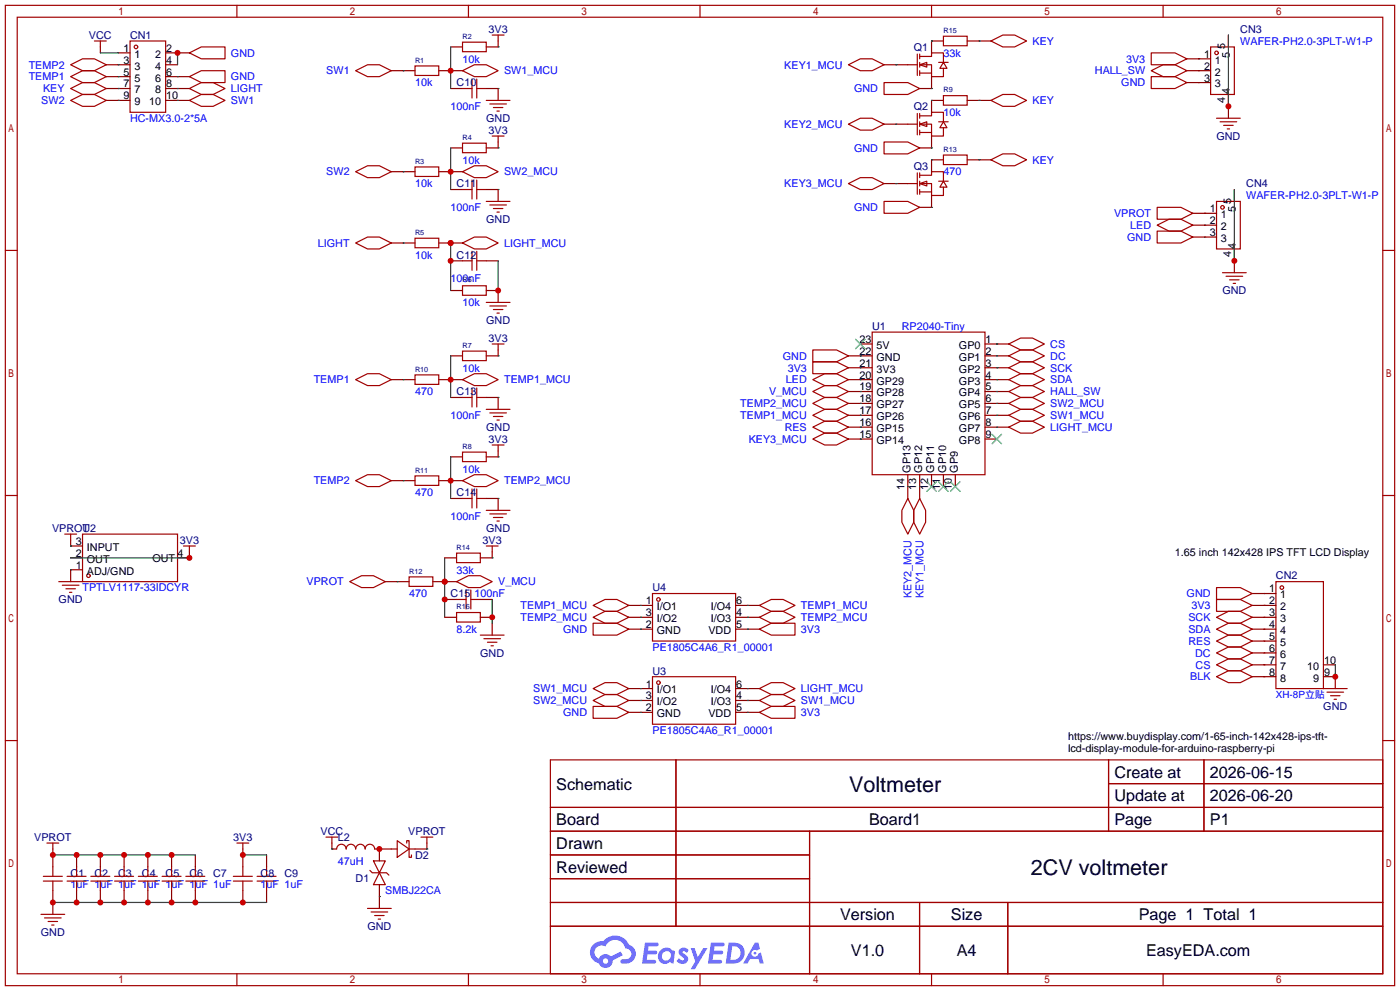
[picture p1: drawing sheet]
<svg xmlns="http://www.w3.org/2000/svg" width="299mm" height="212mm" viewBox="0 0 299 212" stroke-linecap="round" stroke-linejoin="round" font-family="sans-serif">
<g fill="none" stroke="#a10000" stroke-width=".25">
<path d="M1.1 1.1h297.2v209.6h-297.2zM3.7 3.7h292.1v204.5h-292.1zM50.7 1.1v2.6M100.2 1.1v2.6M149.7 1.1v2.6M199.3 1.1v2.6M248.8 1.1v2.6M1.1 53.5h2.6M295.8 53.5h2.5M1.1 105.9h2.6M295.8 105.9h2.5M1.1 158.3h2.6"/>
<path d="M295.8 158.3h2.5M117.7 162.4h178.1v45.8h-178.1zM117.7 172.6h178.1M117.7 177.7h178.1M144.6 162.4v35.6M173.2 177.7v30.5M237.1 162.4v15.3M237.1 167.5h58.7M257.5 162.4v15.3M117.7 182.8h55.5M117.7 192.9h178.1M117.7 187.8h55.5"/>
<path d="M117.7 198h178.1M196.7 192.9v15.3M215.6 192.9v15.3M50.7 208.2v2.5M100.2 208.2v2.5M149.7 208.2v2.5M199.3 208.2v2.5M248.8 208.2v2.5"/>
</g>
<g fill="#5487ff">
<path d="M145.5 202.8a1.3 1.3 0 0 1 1.8 .3l-.4 .6a.54 .54 0 0 0-.9-.2l.1 .2a1.28 1.28 0 0 1 .8 2 1.53 1.53 0 0 1-2.2-.3l.5-.6 .8 .5a.31 .31 0 0 0 .4-.3 .31 .31 0 0 0-.3-.3 1.12 1.12 0 0 1-.6-1.9z"/>
<path d="M147.7 202.7h.9l.7 1.9 1.1-1.9h.9l-2.7 4.5h-.9l1-1.7z"/>
<path d="M138 201.5h1.6a1.31 1.31 0 0 1 1.2 .2 .4 .4 0 0 1-.3 .6h-1.8l-.1 .9h1.6a.4 .4 0 0 1 .4 .4 .4 .4 0 0 1-.4 .4h-1.7l-.2 1.2h1.4a.46 .46 0 0 1 .5 .1 .46 .46 0 0 1 .1 .5l-.3 .2h-2.7z"/>
<path d="M152.1 201.5h1.6a1.32 1.32 0 0 1 1.3 .2 .39 .39 0 0 1-.4 .6h-1.7l-.2 .9h1.7a.4 .4 0 0 1 .3 .4 .4 .4 0 0 1-.4 .4h-1.7l-.2 1.2h1.4a.46 .46 0 0 1 .5 .1 .46 .46 0 0 1 .1 .5l-.3 .2h-2.7z"/>
<path d="M161.5 201.5h.7l.4 1.3-.7 .4a.75 .75 0 0 0-1.1 .3 .75 .75 0 0 0 .5 1 .75 .75 0 0 0 .9-.6l.6-.3 .6 2.4h-.9l-.2-1h-1.9l-.5 1h-.9z"/>
<path d="M155.9 201.5l-.7 4.5h1.5a2.27 2.27 0 0 0 2.6-2.3 2.27 2.27 0 0 0-2.7-2.2zM156.6 202.3a1.5 1.5 0 0 1 1.8 1.5 1.5 1.5 0 0 1-1.9 1.4h-.3z"/>
<path d="M141.3 203.1a1.6 1.6 0 0 0-.3 2.3 1.6 1.6 0 0 0 2.3 .2l.8 .4 .3-2.5-.2-.3h-.4a1.58 1.58 0 0 0-2.5-.1zM141.9 203.6a.98 .98 0 0 1 1.6 .5 .98 .98 0 0 1-1.1 1.2 .94 .94 0 0 1-.8-.6 .94 .94 0 0 1 .3-1.1z"/>
<path d="M126.9 201.9a2.37 2.37 0 0 0 1.2 4 1.54 1.54 0 0 0 1.7 1 1.54 1.54 0 0 0 1.3-1.6l2.1-1.1-.5-.8-2 1.1a1.57 1.57 0 0 0-2.6 .4 1.5 1.5 0 0 1-.8-2.1 1.5 1.5 0 0 1 2.2-.5 2.23 2.23 0 0 1 2.3-1.4 2.23 2.23 0 0 1 2 1.8 1.16 1.16 0 0 1 1.2 1.1 1.16 1.16 0 0 1-1 1.3h-.7a.47 .47 0 0 0-.6 .3 .47 .47 0 0 0 .4 .6 2.17 2.17 0 0 0 2.5-1 2.17 2.17 0 0 0-.3-2.7l-.8-.4a3.2 3.2 0 0 0-5.4-.7l-1.2 .1zM129 205.4a.58 .58 0 0 1 1.1 0 .58 .58 0 0 1-1.1 0z"/>
<circle cx="161.5" cy="203.8" r=".28"/>
</g>
<g fill="none" stroke="#a10000" stroke-width=".25">
<path d="M20.2 8.8h2.5M21.5 8.8v1.2M40.5 16.4l2.6-1.3h5v2.6h-5zM40.5 11.3l2.6-1.3h5v2.6h-5zM189.1 17.7h5.1l2.5 1.2-2.5 1.3h-5.1zM246.3 16.4h5l2.6 1.3-2.6 1.2h-5zM246.3 11.3h5l2.6 1.3-2.6 1.2h-5zM189.1 30.4h5.1l2.5 1.2-2.5 1.3h-5.1zM189.1 43.1h5.1l2.5 1.2-2.5 1.3h-5.1zM247.5 49.4h5.1l2.5 1.3-2.5 1.2h-5.1zM247.5 44.3h5.1l2.5 1.3-2.5 1.3h-5.1zM173.9 74.8h5l2.6 1.3-2.6 1.2h-5z"/>
<path d="M173.9 77.3h5l2.6 1.3-2.6 1.3h-5zM186.6 71h24.1v30.5h-24.1zM13.8 114.2h2.6M15.1 114.2v1.2M17.7 114.2h20.3v10.1h-20.3zM39.2 116.7h2.6M40.5 116.7v1.3M12.6 124.3h5.1M13.3 125.1h3.6M14.1 125.9h2M14.9 126.6h.5M126.9 133.2h5.1l2.5 1.3-2.5 1.3h-5.1z"/>
<path d="M162.4 134.5l2.6-1.3h5.1v2.6h-5.1zM260.2 125.6h5.1l2.5 1.3-2.5 1.2h-5.1zM260.2 128.1h5.1l2.5 1.3-2.5 1.3h-5.1zM126.9 151h5.1l2.5 1.3-2.5 1.2h-5.1zM162.4 152.3l2.6-1.3h5.1v2.5h-5.1zM69.7 178.9h2.6M71 178.9v1.3M90 178.9h2.6M91.3 178.9v1.3M8.8 195.5h5M9.3 188.3h4M9.3 187.3h4"/>
<path d="M9.5 196.2h3.6M10 180.2h2.6M10.3 197h2M11 197.7h.6M11.3 180.2v1.3M11.3 185.3v2M11.3 188.3v2.1M14.4 188.3h4M14.4 187.3h4M16.4 185.3v2M16.4 188.3v2.1M19.4 188.3h4.1"/>
<path d="M19.4 187.3h4.1M21.5 185.3v2M21.5 188.3v2.1M24.5 188.3h4.1M24.5 187.3h4.1M26.5 185.3v2M26.5 188.3v2.1M29.6 188.3h4.1M29.6 187.3h4.1M31.6 185.3v2M31.6 188.3v2.1M34.7 188.3h4"/>
<path d="M34.7 187.3h4M36.7 185.3v2M36.7 188.3v2.1M39.8 188.3h4M39.8 187.3h4M41.8 185.3v2M41.8 188.3v2.1M49.9 188.3h4.1M49.9 187.3h4.1M50.7 180.2h2.5M51.9 180.2v1.3M51.9 185.3v2"/>
<path d="M51.9 188.3v2.1M55 188.3h4.1M55 187.3h4.1M57 185.3v2M57 188.3v2.1M78.6 194.2h5.1M79.1 186.1l.5 .5h3.1l.5 .5M79.4 194.9h3.5M79.9 184h2.5l-1.2 2.6zM80.1 195.7h2.1M80.9 196.5h.5M81.2 186.6l1.2 2.5h-2.5z"/>
<circle cx="18.9" cy="123.1" r=".38"/>
</g>
<g fill="none" stroke="#870000" stroke-width=".25">
<path d="M21.5 10v1.3M38 16.4h2.5M38 11.3h2.5M196.7 18.9h2.6M253.9 17.7h2.5M253.9 12.6h2.5M196.7 31.6h2.6M196.7 44.3h2.6M255.1 50.7h2.6M255.1 45.6h2.6M181.5 76.1h5.1M181.5 78.6h5.1"/>
<path d="M184 73.5h2.6M210.7 73.5h2.5M210.7 76.1h2.5M210.7 78.6h2.5M184 81.2h2.6M184 83.7h2.6M184 86.2h2.6M184 88.8h2.6M184 91.3h2.6M184 93.9h2.6M210.7 81.2h2.5M210.7 83.7h2.5"/>
<path d="M210.7 86.2h2.5M210.7 88.8h2.5M210.7 91.3h2.5M210.7 93.9h2.5M15.1 119.3h2.6M15.1 115.4v1.3h2.6M40.5 118v1.3h-2.5M194.2 101.5v2.5M196.7 101.5v2.5M199.3 101.5v2.5M201.8 101.5v2.5M204.3 101.5v2.5"/>
<path d="M17.7 121.8h-2.6v2.5M134.5 134.5h2.5M159.9 134.5h2.5M267.8 126.9h2.6M267.8 129.4h2.6M134.5 152.3h2.5M159.9 152.3h2.5M11.3 181.5v3.8M11.3 190.4v5.1M16.4 182.8v2.5M16.4 190.4v2.5M21.5 182.8v2.5"/>
<path d="M21.5 190.4v2.5M26.5 182.8v2.5M26.5 190.4v2.5M31.6 182.8v2.5M31.6 190.4v2.5M36.7 182.8v2.5M36.7 190.4v2.5M41.8 182.8v2.5M41.8 190.4v2.5M51.9 181.5v3.8M51.9 190.4v2.5M57 182.8v2.5"/>
<path d="M57 190.4v2.5M71 180.2v1.3M81.2 181.5v2.5M81.2 189.1v5.1M91.3 180.2v1.3"/>
</g>
<path d="M183 72.5l2 2M185 72.5l-2 2M212.2 92.8l2 2.1M214.2 92.8l-2 2.1M198.2 103l2.1 2M200.3 103l-2.1 2M200.8 103l2 2M202.8 103l-2 2M203.3 103l2.1 2M205.4 103l-2.1 2" fill="none" stroke="#3c3" stroke-width=".25"/>
<path d="M184 76.1h.1M184 78.6h.1M15.1 116.7h.1M15.1 121.8h.1M11.3 182.8h30.5M81.2 191.6h.1" fill="none" stroke="#008700" stroke-width=".25"/>
<g fill="#c00">
<circle cx="11.3" cy="182.8" r=".63"/>
<circle cx="16.4" cy="182.8" r=".63"/>
<circle cx="21.5" cy="182.8" r=".63"/>
<circle cx="26.5" cy="182.8" r=".63"/>
<circle cx="31.6" cy="182.8" r=".63"/>
<circle cx="36.7" cy="182.8" r=".63"/>
</g>
<path d="M11.3 192.9h45.7" fill="none" stroke="#008700" stroke-width=".25"/>
<g fill="#c00">
<circle cx="11.3" cy="192.9" r=".63"/>
<circle cx="16.4" cy="192.9" r=".63"/>
<circle cx="21.5" cy="192.9" r=".63"/>
<circle cx="26.5" cy="192.9" r=".63"/>
<circle cx="31.6" cy="192.9" r=".63"/>
<circle cx="36.7" cy="192.9" r=".63"/>
<circle cx="41.8" cy="192.9" r=".63"/>
<circle cx="51.9" cy="192.9" r=".63"/>
</g>
<g fill="none" stroke="#008700" stroke-width=".25">
<path d="M256.4 17.7h.1M256.4 12.6h.1M256.4 15.1h.1M257.7 50.7h.1M257.7 45.6h.1M257.7 48.1h.1M96.4 97.7v8.9M95.1 119.3v12.7M270.4 126.9h.1M270.4 129.4h.1M270.4 132h.1M270.4 134.5h.1"/>
<path d="M270.4 137h.1M270.4 139.6h.1M270.4 144.7h.1M270.4 142.1h.1M81.2 181.5h.1M91.3 181.5h.1"/>
</g>
<g fill="none" stroke="#870000" stroke-width=".25">
<path d="M22.7 18.9h2.6M22.7 16.4h2.6M22.7 13.8h2.6M38 18.9h2.5M83.7 15.1h5.1M93.9 15.1h2.5M96.4 18.9h2.5M96.4 10h2.5M104 18.9h2.6v2.6M104 10h2.6M209.4 8.8h2.6M253.9 15.1h2.5"/>
<path d="M22.7 21.5h2.6M38 21.5h2.5M83.7 36.7h5.1M93.9 36.7h2.5M96.4 31.6h2.5M104 31.6h2.6M199.3 21.5h2.5M206.9 21.5h5.1M209.4 34.2h2.6M262.8 22.7v2.6M83.7 51.9h5.1M93.9 51.9h2.5"/>
<path d="M96.4 55.8h2.5M96.4 40.5h2.5M104 55.8h2.6M104 40.5h2.6v2.6M255.1 48.1h2.6M264 55.8v2.5M96.4 76.1h2.5M96.4 62.1h2.5M104 76.1h2.6M104 62.1h2.6v2.5M213.2 78.6h2.6M213.2 76.1h2.6"/>
<path d="M213.2 73.5h2.6M83.7 81.2h2.5M96.4 85h2.5M96.4 97.7h2.5M104 85h2.6v2.5M104 97.7h2.6M181.5 81.2h2.5M181.5 91.3h2.5M213.2 83.7h2.6M213.2 81.2h2.6M83.7 102.7h2.5M96.4 106.6h2.5"/>
<path d="M104 106.6h2.6v2.5M82.4 124.3h2.6M95.1 128.1h2.6M102.7 128.1h2.6M105.3 133.2v2.6M267.8 132h2.6M267.8 134.5h2.6M267.8 137h2.6M267.8 139.6h2.6M267.8 142.1h2.6M267.8 144.7h2.6M81.2 181.5h2.5"/>
<path d="M88.8 181.5h2.5"/>
</g>
<g fill="none" stroke="#a10000" stroke-width=".25">
<path d="M15.1 16.4l2.6-1.3h2.5l2.5 1.3-2.5 1.3h-2.5zM15.1 13.8l2.6-1.2h2.5l2.5 1.2-2.5 1.3h-2.5zM15.1 18.9l2.6-1.2h2.5l2.5 1.2-2.5 1.3h-2.5zM40.5 18.9l2.6-1.2h2.5l2.5 1.2-2.5 1.3h-2.5zM76.1 15.1l2.5-1.3h2.6l2.5 1.3-2.5 1.3h-2.6zM88.8 14.1h5.1v2h-5.1zM98.9 9h5.1v2h-5.1zM98.9 18.9h2.1M101 16.9v4.1M102 16.9v4.1M102 18.9h2M212 8.8l2.5-1.3h2.5l2.6 1.3-2.6 1.2h-2.5z"/>
<path d="M246.3 15.1l2.5-1.3h2.5l2.6 1.3-2.6 1.3h-2.5zM15.1 21.5l2.6-1.3h2.5l2.5 1.3-2.5 1.2h-2.5zM40.5 21.5l2.6-1.3h2.5l2.5 1.3-2.5 1.2h-2.5zM76.1 36.7l2.5-1.3h2.6l2.5 1.3-2.5 1.3h-2.6zM88.8 35.7h5.1v2h-5.1zM98.9 30.6h5.1v2h-5.1zM101 38.5v4M102 38.5v4M104 21.5h5.1M104.8 22.2h3.5M105.5 23h2.1M106.3 23.7h.5"/>
<path d="M201.8 20.4h5.1v2.1h-5.1zM212 21.5l2.5-1.3h2.5l2.6 1.3-2.6 1.2h-2.5zM212 34.2l2.5-1.3h2.5l2.6 1.3-2.6 1.2h-2.5zM260.2 25.3h5.1M261 26h3.5M261.7 26.8h2.1M262.5 27.6h.5M76.1 51.9l2.5-1.2h2.6l2.5 1.2-2.5 1.3h-2.6zM88.8 50.9h5.1v2.1h-5.1zM98.9 55.8h2.1M98.9 40.5h2.1M101 53.7v4.1"/>
<path d="M102 53.7v4.1M102 55.8h2M102 40.5h2M104 43.1h5.1M104.8 43.8h3.5M105.5 44.6h2.1M106.3 45.3h.5M247.5 48.1l2.6-1.2h2.5l2.5 1.2-2.5 1.3h-2.5zM261.5 58.3h5.1M262.3 59.1h3.5M263 59.8h2M98.9 75.1h5.1v2h-5.1z"/>
<path d="M98.9 61.1h5.1v2h-5.1zM104 64.6h5.1M104.8 65.4h3.5M105.5 66.2h2.1M106.3 66.9h.5M215.8 78.6l2.5-1.3h2.6l2.5 1.3-2.5 1.3h-2.6zM215.8 76.1l2.5-1.3h2.6l2.5 1.3-2.5 1.2h-2.6zM215.8 73.5l2.5-1.2h2.6l2.5 1.2-2.5 1.3h-2.6zM263.8 60.6h.5M76.1 81.2l2.5-1.3h2.6l2.5 1.3-2.5 1.2h-2.6zM98.9 96.6h5.1v2.1h-5.1zM98.9 85h2.1"/>
<path d="M101 82.9v4.1M102 82.9v4.1M102 85h2M104 87.5h5.1M104.8 88.3h3.5M105.5 89h2.1M106.3 89.8h.5M173.9 81.2l2.5-1.3h2.5l2.6 1.3-2.6 1.2h-2.5zM173.9 91.3l2.5-1.3h2.5l2.6 1.3-2.6 1.3h-2.5zM215.8 83.7l2.5-1.3h2.6l2.5 1.3-2.5 1.3h-2.6zM215.8 81.2l2.5-1.3h2.6l2.5 1.3-2.5 1.2h-2.6zM76.1 102.7l2.5-1.2h2.6l2.5 1.2-2.5 1.3h-2.6z"/>
<path d="M98.9 106.6h2.1M101 104.5v4.1M102 106.6h2M102 104.5v4.1M104 109.1h5.1M104.8 109.9h3.5M105.5 110.6h2.1M106.3 111.4h.5M74.8 124.3l2.5-1.2h2.6l2.5 1.2-2.5 1.3h-2.6zM97.7 128.1h2M99.7 126.1v4.1M100.7 128.1h2"/>
<path d="M100.7 126.1v4.1M102.7 135.8h5.1M103.5 136.5h3.6M104.3 137.3h2M105 138h.5M260.2 132l2.6-1.3h2.5l2.5 1.3-2.5 1.2h-2.5zM260.2 134.5l2.6-1.3h2.5l2.5 1.3-2.5 1.3h-2.5zM260.2 137l2.6-1.2h2.5l2.5 1.2-2.5 1.3h-2.5zM260.2 139.6l2.6-1.3h2.5l2.5 1.3-2.5 1.2h-2.5zM260.2 142.1l2.6-1.3h2.5l2.5 1.3-2.5 1.3h-2.5zM260.2 144.7l2.6-1.3h2.5l2.5 1.3-2.5 1.2h-2.5zM85 179.7l2.5 1.8-2.5 1.8z"/>
<path d="M83.7 181.5h1.3M87 180.2v-.5h.5v3.6h.5v-.5M87.5 181.5h1.3"/>
</g>
<g fill="#c00">
<circle cx="95.1" cy="128.1" r=".63"/>
<circle cx="95.1" cy="124.3" r=".63"/>
</g>
<path d="M96.4 10v8.9M96.4 31.6v8.9M96.4 51.9v10.2" fill="none" stroke="#008700" stroke-width=".25"/>
<g fill="#c00">
<circle cx="96.4" cy="51.9" r=".63"/>
<circle cx="96.4" cy="55.8" r=".63"/>
</g>
<path d="M86.2 15.1h.1M86.2 36.7h.1M86.2 51.9h.1M96.4 76.1v8.9" fill="none" stroke="#008700" stroke-width=".25"/>
<path d="M106.6 8.8v1.2M96.4 36.7h2.5M106.6 30.4v1.2M106.6 74.8v1.3M106.6 96.4v1.3M105.3 118v1.3" fill="none" stroke="#870000" stroke-width=".25"/>
<path d="M105.3 7.5h2.5M106.6 7.5v1.3M105.3 29.1h2.5M106.6 29.1v1.3M105.3 73.5h2.5M106.6 73.5v1.3M105.3 95.1h2.5M106.6 95.1v1.3M104 116.7h2.6M105.3 116.7v1.3" fill="none" stroke="#a10000" stroke-width=".25"/>
<circle cx="96.4" cy="36.7" r=".63" fill="#c00"/>
<path d="M98.9 36.7l2.6-1.3h2.5l2.6 1.3-2.6 1.3h-2.5z" fill="none" stroke="#a10000" stroke-width=".25"/>
<path d="M96.4 15.1h2.5" fill="none" stroke="#870000" stroke-width=".25"/>
<circle cx="96.4" cy="15.1" r=".63" fill="#c00"/>
<path d="M98.9 15.1l2.6-1.3h2.5l2.6 1.3-2.6 1.3h-2.5zM215.8 86.2l2.5-1.2h2.6l2.5 1.2-2.5 1.3h-2.6zM126.9 132l2.5-1.3h2.6l2.5 1.3-2.5 1.2h-2.6zM126.9 129.4l2.5-1.3h2.6l2.5 1.3-2.5 1.3h-2.6zM162.4 132l2.6-1.3h2.5l2.6 1.3-2.6 1.2h-2.5zM126.9 149.7l2.5-1.2h2.6l2.5 1.2-2.5 1.3h-2.6zM126.9 147.2l2.5-1.3h2.6l2.5 1.3-2.5 1.3h-2.6zM162.4 149.7l2.6-1.2h2.5l2.6 1.2-2.6 1.3h-2.5zM162.4 147.2l2.6-1.3h2.5l2.6 1.3-2.6 1.3h-2.5z" fill="none" stroke="#a10000" stroke-width=".25"/>
<path d="M96.4 51.9h2.5M213.2 86.2h2.6M134.5 132h2.5M134.5 129.4h2.5M159.9 132h2.5M134.5 149.7h2.5M134.5 147.2h2.5M159.9 149.7h2.5M159.9 147.2h2.5" fill="none" stroke="#870000" stroke-width=".25"/>
<circle cx="96.4" cy="51.9" r=".63" fill="#c00"/>
<path d="M98.9 51.9l2.6-1.2h2.5l2.6 1.2-2.6 1.3h-2.5zM98.9 81.2l2.6-1.3h2.5l2.6 1.3-2.6 1.2h-2.5zM173.9 83.7l2.5-1.3h2.5l2.6 1.3-2.6 1.3h-2.5zM173.9 86.2l2.5-1.2h2.5l2.6 1.2-2.6 1.3h-2.5zM173.9 88.8l2.5-1.3h2.5l2.6 1.3-2.6 1.2h-2.5zM215.8 91.3l2.5-1.3h2.6l2.5 1.3-2.5 1.3h-2.6zM215.8 88.8l2.5-1.3h2.6l2.5 1.3-2.5 1.2h-2.6zM98.9 102.7l2.6-1.2h2.5l2.6 1.2-2.6 1.3h-2.5zM97.7 124.3l2.5-1.2h2.5l2.6 1.2-2.6 1.3h-2.5zM162.4 129.4l2.6-1.3h2.5l2.6 1.3-2.6 1.3h-2.5z" fill="none" stroke="#a10000" stroke-width=".25"/>
<path d="M96.4 81.2h2.5M181.5 83.7h2.5M181.5 86.2h2.5M181.5 88.8h2.5M213.2 88.8h2.6M213.2 91.3h2.6M96.4 102.7h2.5M95.1 124.3h2.6M159.9 129.4h2.5" fill="none" stroke="#870000" stroke-width=".25"/>
<path d="M106.6 10h.1M106.6 31.6h.1M106.6 55.8v6.3M106.6 76.1h.1M106.6 97.7h.1M106.6 85h.1M106.6 106.6h.1M105.3 128.1v5.1" fill="none" stroke="#008700" stroke-width=".25"/>
<circle cx="106.6" cy="62.1" r=".63" fill="#c00"/>
<path d="M106.6 18.9h.1M106.6 40.5h.1" fill="none" stroke="#008700" stroke-width=".25"/>
<path d="M93.9 102.7h2.5" fill="none" stroke="#870000" stroke-width=".25"/>
<circle cx="96.4" cy="102.7" r=".63" fill="#c00"/>
<path d="M93.9 81.2h2.5M86.2 102.7h2.6" fill="none" stroke="#870000" stroke-width=".25"/>
<path d="M88.8 101.7h5.1v2.1h-5.1z" fill="none" stroke="#a10000" stroke-width=".25"/>
<circle cx="96.4" cy="81.2" r=".63" fill="#c00"/>
<path d="M199.3 34.2h2.5M206.9 34.2h2.5M86.2 81.2h2.6M92.6 124.3h2.5" fill="none" stroke="#870000" stroke-width=".25"/>
<path d="M201.8 33.1h5.1v2.1h-5.1zM88.8 80.1h5.1v2.1h-5.1z" fill="none" stroke="#a10000" stroke-width=".25"/>
<circle cx="95.1" cy="124.3" r=".63" fill="#c00"/>
<path d="M199.3 8.8h2.5M206.9 8.8h2.5M95.1 119.3h2.6M102.7 119.3h2.6M85 124.3h2.5M102.7 132h2.6" fill="none" stroke="#870000" stroke-width=".25"/>
<path d="M201.8 7.7h5.1v2.1h-5.1zM97.7 118.2h5v2.1h-5zM87.5 123.3h5.1v2h-5.1z" fill="none" stroke="#a10000" stroke-width=".25"/>
<path d="M86.2 81.2h.1M86.2 102.7h.1M105.3 119.3h.1M85 124.3h.1" fill="none" stroke="#008700" stroke-width=".25"/>
<circle cx="105.3" cy="132" r=".63" fill="#c00"/>
<g fill="none" stroke="#870000" stroke-width=".25">
<path d="M25.3 13.8h2.5M25.3 11.3h2.5M25.3 18.9h2.5M25.3 16.4h2.5M35.4 13.8h2.6M35.4 11.3h2.6M35.4 18.9h2.6M35.4 16.4h2.6M189.1 13.8h5.1M199.3 8.8v2.5M199.3 16.4v2.5M256.4 12.6h2.6"/>
<path d="M256.4 15.1h2.6M256.4 17.7h2.6M262.8 7.5v2.5M25.3 21.5h2.5M35.4 21.5h2.6M189.1 26.5h5.1M189.1 39.2h5.1M199.3 21.5v2.5M199.3 29.1v2.5M199.3 34.2v2.5M262.8 20.2v2.5M199.3 41.8v2.5"/>
<path d="M257.7 45.6h2.5M257.7 48.1h2.5M257.7 50.7h2.5M264 40.5v2.6M264 53.2v2.6M181.5 93.9h2.5M194.2 104v2.6M196.7 104v2.6M95.1 132h2.6M270.4 132h2.5M270.4 126.9h2.5M270.4 129.4h2.5"/>
<path d="M270.4 134.5h2.5M270.4 137h2.5M270.4 139.6h2.5M270.4 142.1h2.5M270.4 144.7h2.5M283.1 142.1h2.5M283.1 144.7h2.5"/>
</g>
<g fill="none" stroke="#a10000" stroke-width=".25">
<path d="M27.8 8.8h7.6v15.2h-7.6zM181.5 13.8l2.5-1.2h2.6l2.5 1.2-2.5 1.3h-2.6zM194.2 13.8h2M196.2 11.6v4.5M196.7 13.8l1.5-.5v1.1zM196.7 12.1h2.6v-.8h2.5v2M196.7 13.8h2.6v2.6h2.5v-1.8M196.7 15.6h2.6M196.7 11.6v1M196.7 13.3v1.1M196.7 15.1v1M200.8 13.3h2"/>
<path d="M201.8 13.3l.8 1.3h-1.6zM259 10h5v10.2h-5zM181.5 26.5l2.5-1.2h2.6l2.5 1.2-2.5 1.3h-2.6zM181.5 39.2l2.5-1.2h2.6l2.5 1.2-2.5 1.3h-2.6zM194.2 26.5h2M194.2 39.2h2M196.2 24.3v4.5M196.2 37v4.5M196.7 26.5l1.5-.5v1.1zM196.7 24.8h2.6v-.8h2.5v2M196.7 26.5h2.6v2.6h2.5v-1.8M196.7 39.2l1.5-.5v1.1z"/>
<path d="M196.7 37.5h2.6v-.8h2.5v2M196.7 39.2h2.6v2.6h2.5v-1.8M196.7 24.3v1M196.7 26v1.1M196.7 27.8v1M196.7 37v1M196.7 38.7v1.1M196.7 28.3h2.6M200.8 26h2M200.8 38.7h2M201.8 26l.8 1.3h-1.6zM201.8 38.7l.8 1.3h-1.6z"/>
<path d="M196.7 40.5v1M196.7 41h2.6M260.2 43.1h5.1v10.1h-5.1zM173.9 93.9l2.5-1.3h2.5l2.6 1.3-2.6 1.2h-2.5zM194.2 106.6l1.3 2.5v2.5l-1.3 2.6-1.3-2.6v-2.5zM196.7 106.6l1.3 2.5v2.5l-1.3 2.6-1.2-2.6v-2.5zM97.7 130.9h5v2.1h-5zM272.9 124.3h10.2v22.9h-10.2z"/>
<circle cx="29.1" cy="10" r=".38"/>
<circle cx="260.2" cy="11.3" r=".38"/>
<circle cx="261.5" cy="44.3" r=".38"/>
<circle cx="274.2" cy="125.6" r=".38"/>
</g>
<g fill="none" stroke="#008700" stroke-width=".25">
<path d="M21.5 11.3h3.8M38 11.3v2.5M191.6 13.8h.1M199.3 18.9h.1M199.3 8.8h.1M209.4 8.8h.1M191.6 26.5h.1M191.6 39.2h.1M199.3 31.6h.1M199.3 34.2h.1M199.3 21.5h.1M209.4 34.2h.1"/>
<path d="M209.4 21.5h.1M199.3 44.3h.1M213.2 78.6h.1M213.2 73.5h.1M213.2 76.1h.1M184 86.2h.1M184 88.8h.1M184 83.7h.1M184 81.2h.1M184 91.3h.1M184 93.9h.1M213.2 81.2h.1"/>
<path d="M213.2 86.2h.1M213.2 83.7h.1M194.2 104h.1M196.7 104h.1"/>
</g>
<circle cx="38" cy="11.3" r=".63" fill="#c00"/>
<path d="M25.3 18.9h.1M25.3 13.8h.1M25.3 16.4h.1M38 18.9h.1M38 16.4h.1M25.3 21.5h.1M38 21.5h.1M285.6 142.1v2.6" fill="none" stroke="#008700" stroke-width=".25"/>
<path d="M285.6 144.7v2.5" fill="none" stroke="#870000" stroke-width=".25"/>
<path d="M283.1 147.2h5.1M283.8 148h3.6M284.6 148.7h2M285.4 149.5h.5" fill="none" stroke="#a10000" stroke-width=".25"/>
<circle cx="285.6" cy="144.7" r=".63" fill="#c00"/>
<path d="M264 40.5v15.3" fill="none" stroke="#008700" stroke-width=".25"/>
<circle cx="264" cy="55.8" r=".63" fill="#c00"/>
<path d="M262.8 7.5v15.2" fill="none" stroke="#008700" stroke-width=".25"/>
<circle cx="262.8" cy="22.7" r=".63" fill="#c00"/>
<g fill="none" stroke="#a10000" stroke-width=".25">
<path d="M139.6 126.9h17.8v10.1h-17.8zM139.6 144.7h17.8v10.1h-17.8z"/>
<circle cx="140.8" cy="128.1" r=".38"/>
<circle cx="140.8" cy="145.9" r=".38"/>
</g>
<g fill="none" stroke="#870000" stroke-width=".25">
<path d="M137 129.4h2.6M137 134.5h2.6M137 132h2.6M157.4 129.4h2.5M157.4 134.5h2.5M157.4 132h2.5M137 147.2h2.6M137 152.3h2.6M137 149.7h2.6M157.4 147.2h2.5M157.4 152.3h2.5M157.4 149.7h2.5"/>
<path d="M80.1 181.5h1.1"/>
</g>
<path d="M137 152.3h.1M159.9 152.3h.1" fill="none" stroke="#008700" stroke-width=".25"/>
<circle cx="81.2" cy="181.5" r=".63" fill="#c00"/>
<path d="M71 181.5h1" fill="none" stroke="#870000" stroke-width=".25"/>
<path d="M72 181.5a1.02 1.02 0 0 1 1-1 1.02 1.02 0 0 1 1 1 1.02 1.02 0 0 1 1.1-1 1.02 1.02 0 0 1 1 1 1.02 1.02 0 0 1 1-1 1.02 1.02 0 0 1 1 1 1.02 1.02 0 0 1 1-1 1.02 1.02 0 0 1 1 1" fill="none" stroke="#a10000" stroke-width=".25"/>
<g fill="none" stroke="#008700" stroke-width=".25">
<path d="M213.2 88.8h.1M213.2 91.3h.1M137 134.5h.1M137 129.4h.1M137 132h.1M159.9 134.5h.1M159.9 132h.1M159.9 129.4h.1M137 149.7h.1M137 147.2h.1M159.9 147.2h.1M159.9 149.7h.1"/>
<path d="M51.9 182.8h5.1M71 181.5h.1"/>
</g>
<circle cx="51.9" cy="182.8" r=".63" fill="#c00"/>
<path d="M15.1 119.3h25.4" fill="none" stroke="#008700" stroke-width=".25"/>
<circle cx="40.5" cy="119.3" r=".63" fill="#c00"/>
<g font-size="4.6">
<text x="181.6" y="169.4">Voltmeter</text>
<text x="220.5" y="187.1">2CV voltmeter</text>
</g>
<g font-size="3.5">
<text x="238.4" y="166.2">Create at</text>
<text x="258.8" y="166.2">2026-06-15</text>
<text x="119" y="168.8">Schematic</text>
<text x="238.4" y="171.3">Update at</text>
<text x="258.8" y="171.3">2026-06-20</text>
<text x="119" y="176.4">Board</text>
<text x="185.9" y="176.4">Board1</text>
<text x="238.4" y="176.4">Page</text>
<text x="258.8" y="176.4">P1</text>
<text x="119" y="181.5">Drawn</text>
<text x="119" y="186.6">Reviewed</text>
<text x="179.7" y="196.7">Version</text>
<text x="203.4" y="196.7">Size</text>
<text x="243.6" y="196.7">Page 1 Total 1</text>
<text x="182" y="204.3">V1.0</text>
<text x="204.7" y="204.3">A4</text>
<text x="245.1" y="204.3">EasyEDA.com</text>
</g>
<g font-size="2.3" fill="#000080">
<text x="19" y="8.3">VCC</text>
<text x="27.8" y="8.3">CN1</text>
<text x="104.5" y="7">3V3</text>
<text x="195.5" y="10.8">Q1</text>
<text x="265.3" y="7">CN3</text>
<text x="97.7" y="18.5">C10</text>
<text x="195.5" y="23.5">Q2</text>
<text x="104" y="26.1">GND</text>
<text x="104.5" y="28.6">3V3</text>
<text x="260.2" y="29.9">GND</text>
<text x="97.7" y="40.1">C11</text>
<text x="195.5" y="36.2">Q3</text>
<text x="266.6" y="40.1">CN4</text>
<text x="104" y="47.7">GND</text>
<text x="97.7" y="55.3">C12</text>
<text x="261.5" y="62.9">GND</text>
<text x="104" y="69.3">GND</text>
<text x="186.6" y="70.5">U1</text>
<text x="104.5" y="73.1">3V3</text>
<text x="97.7" y="84.5">C13</text>
<text x="104" y="92.1">GND</text>
<text x="104.5" y="94.7">3V3</text>
<text x="97.7" y="106.1">C14</text>
<text x="11.1" y="113.7">VPROT</text>
<text x="17.7" y="113.7">U2</text>
<text x="104" y="113.7">GND</text>
<text x="38.5" y="116.3">3V3</text>
<text x="103.2" y="116.3">3V3</text>
<text x="272.9" y="123.9">CN2</text>
<text x="12.5" y="129">GND</text>
<text x="96.4" y="127.7">C15</text>
<text x="139.6" y="126.4">U4</text>
<text x="102.7" y="140.4">GND</text>
<text x="139.6" y="144.2">U3</text>
<text x="283.1" y="151.8">GND</text>
<text x="7.3" y="179.8">VPROT</text>
<text x="49.9" y="179.8">3V3</text>
<text x="68.6" y="178.5">VCC</text>
<text x="72.3" y="179.8">L2</text>
<text x="87.3" y="178.5">VPROT</text>
<text x="88.8" y="183.6">D2</text>
<text x="15.1" y="187.4">C1</text>
<text x="20.2" y="187.4">C2</text>
<text x="25.3" y="187.4">C3</text>
<text x="30.4" y="187.4">C4</text>
<text x="35.4" y="187.4">C5</text>
<text x="40.5" y="187.4">C6</text>
<text x="45.6" y="187.4">C7</text>
<text x="55.8" y="187.4">C8</text>
<text x="60.8" y="187.4">C9</text>
<text x="76.1" y="188.6">D1</text>
<text x="8.7" y="200.1">GND</text>
<text x="78.6" y="198.8">GND</text>
</g>
<g font-size="2.3">
<text x="26.4" y="11.1">1</text>
<text x="35.6" y="11.1">2</text>
<text x="262" y="10.5" transform="rotate(-90 262 10.5)">5</text>
<text x="26.4" y="13.6">3</text>
<text x="26.4" y="16.2">5</text>
<text x="28.8" y="12.3">1</text>
<text x="28.8" y="14.9">3</text>
<text x="28.8" y="17.4">5</text>
<text x="33.2" y="17.4">6</text>
<text x="33.2" y="14.9">4</text>
<text x="33.2" y="12.3">2</text>
<text x="35.6" y="16.2">6</text>
<text x="35.6" y="13.6">4</text>
<text x="257.5" y="12.3">1</text>
<text x="257.5" y="14.9">2</text>
<text x="257.5" y="17.4">3</text>
<text x="259.9" y="13.6">1</text>
<text x="259.9" y="16.2">2</text>
<text x="263.1" y="12.3" transform="rotate(-90 263.1 12.3)">5</text>
<text x="26.4" y="18.7">7</text>
<text x="26.4" y="21.2">9</text>
<text x="28.8" y="20">7</text>
<text x="28.8" y="22.5">9</text>
<text x="31.9" y="22.5">10</text>
<text x="33.2" y="20">8</text>
<text x="35.6" y="21.2">10</text>
<text x="35.6" y="18.7">8</text>
<text x="259.9" y="18.7">3</text>
<text x="262" y="22" transform="rotate(-90 262 22)">4</text>
<text x="263.1" y="20.2" transform="rotate(-90 263.1 20.2)">4</text>
<text x="258.8" y="45.4">1</text>
<text x="258.8" y="47.9">2</text>
<text x="261.2" y="46.6">1</text>
<text x="263.3" y="43.5" transform="rotate(-90 263.3 43.5)">5</text>
<text x="264.3" y="45.3" transform="rotate(-90 264.3 45.3)">5</text>
<text x="258.8" y="50.4">3</text>
<text x="261.2" y="49.2">2</text>
<text x="261.2" y="51.7">3</text>
<text x="264.3" y="53.2" transform="rotate(-90 264.3 53.2)">4</text>
<text x="263.3" y="55" transform="rotate(-90 263.3 55)">4</text>
<text x="183.9" y="75.8">22</text>
<text x="183.9" y="73.3">23</text>
<text x="187.5" y="77.1">GND</text>
<text x="187.5" y="74.6">5V</text>
<text x="205.1" y="74.6">GP0</text>
<text x="205.1" y="77.1">GP1</text>
<text x="210.8" y="73.3">1</text>
<text x="210.8" y="75.8">2</text>
<text x="183.9" y="83.5">19</text>
<text x="183.9" y="80.9">20</text>
<text x="183.9" y="78.4">21</text>
<text x="187.5" y="82.2">GP29</text>
<text x="187.5" y="79.7">3V3</text>
<text x="205.1" y="79.7">GP2</text>
<text x="205.1" y="82.2">GP3</text>
<text x="210.8" y="78.4">3</text>
<text x="210.8" y="80.9">4</text>
<text x="210.8" y="83.5">5</text>
<text x="183.9" y="88.5">17</text>
<text x="183.9" y="86">18</text>
<text x="187.5" y="89.8">GP26</text>
<text x="187.5" y="87.3">GP27</text>
<text x="187.5" y="84.7">GP28</text>
<text x="205.1" y="84.7">GP4</text>
<text x="205.1" y="87.3">GP5</text>
<text x="205.1" y="89.8">GP6</text>
<text x="210.8" y="86">6</text>
<text x="210.8" y="88.5">7</text>
<text x="183.9" y="93.6">15</text>
<text x="183.9" y="91.1">16</text>
<text x="187.5" y="94.9">GP14</text>
<text x="187.5" y="92.4">GP15</text>
<text x="205.1" y="92.4">GP7</text>
<text x="205.1" y="94.9">GP8</text>
<text x="210.8" y="91.1">8</text>
<text x="210.8" y="93.6">9</text>
<text x="194.7" y="101" transform="rotate(-90 194.7 101)">GP13</text>
<text x="197.3" y="101" transform="rotate(-90 197.3 101)">GP12</text>
<text x="199.8" y="101" transform="rotate(-90 199.8 101)">GP11</text>
<text x="202.4" y="101" transform="rotate(-90 202.4 101)">GP10</text>
<text x="204.9" y="101" transform="rotate(-90 204.9 101)">GP9</text>
<text x="193.5" y="104.7" transform="rotate(-90 193.5 104.7)">14</text>
<text x="196" y="104.7" transform="rotate(-90 196 104.7)">13</text>
<text x="198.5" y="104.7" transform="rotate(-90 198.5 104.7)">12</text>
<text x="201.1" y="104.7" transform="rotate(-90 201.1 104.7)">11</text>
<text x="203.6" y="104.7" transform="rotate(-90 203.6 104.7)">10</text>
<text x="16.2" y="119">2</text>
<text x="16.2" y="116.5">3</text>
<text x="18.6" y="117.8">INPUT</text>
<text x="38" y="119">4</text>
<text x="251.3" y="118.8">1.65 inch 142x428 IPS TFT LCD Display</text>
<text x="16.2" y="121.6">1</text>
<text x="18.6" y="122.8">ADJ/GND</text>
<text x="18.6" y="120.3">OUT</text>
<text x="32.6" y="120">OUT</text>
<text x="138.2" y="129.2">1</text>
<text x="138.2" y="131.7">3</text>
<text x="140.5" y="130.5">I/O1</text>
<text x="152.1" y="130.5">I/O4</text>
<text x="157.5" y="131.7">4</text>
<text x="157.5" y="129.2">6</text>
<text x="271.5" y="126.6">1</text>
<text x="271.5" y="129.2">2</text>
<text x="271.5" y="131.7">3</text>
<text x="273.9" y="127.9">1</text>
<text x="273.9" y="130.5">2</text>
<text x="138.2" y="134.3">2</text>
<text x="140.5" y="135.5">GND</text>
<text x="140.5" y="133">I/O2</text>
<text x="151.5" y="135.5">VDD</text>
<text x="152.1" y="133">I/O3</text>
<text x="157.5" y="134.3">5</text>
<text x="271.5" y="134.3">4</text>
<text x="271.5" y="136.8">5</text>
<text x="273.9" y="133">3</text>
<text x="273.9" y="135.5">4</text>
<text x="271.5" y="139.3">6</text>
<text x="271.5" y="141.9">7</text>
<text x="273.9" y="138.1">5</text>
<text x="273.9" y="140.6">6</text>
<text x="273.9" y="143.2">7</text>
<text x="279.6" y="143.2">10</text>
<text x="283.2" y="141.9">10</text>
<text x="138.2" y="147">1</text>
<text x="138.2" y="149.5">3</text>
<text x="140.5" y="148.2">I/O1</text>
<text x="152.1" y="148.2">I/O4</text>
<text x="157.5" y="149.5">4</text>
<text x="157.5" y="147">6</text>
<text x="271.5" y="144.4">8</text>
<text x="273.9" y="145.7">8</text>
<text x="280.9" y="145.7">9</text>
<text x="283.2" y="144.4">9</text>
<text x="138.2" y="152">2</text>
<text x="140.5" y="153.3">GND</text>
<text x="140.5" y="150.8">I/O2</text>
<text x="151.5" y="153.3">VDD</text>
<text x="152.1" y="150.8">I/O3</text>
<text x="157.5" y="152">5</text>
<text x="228.5" y="158.2">https://www.buydisplay.com/1-65-inch-142x428-ips-tft-</text>
<text x="228.5" y="160.7">lcd-display-module-for-arduino-raspberry-pi</text>
</g>
<g font-size="2.3" fill="#00f">
<text x="220.9" y="9.6">KEY</text>
<text x="265.3" y="9.6">WAFER-PH2.0-3PLT-W1-P</text>
<text x="6.1" y="17.2">TEMP1</text>
<text x="6.1" y="14.7">TEMP2</text>
<text x="49.4" y="17.2">GND</text>
<text x="49.4" y="12.1">GND</text>
<text x="69.8" y="15.9">SW1</text>
<text x="98.9" y="13.4">10k</text>
<text x="107.8" y="15.9">SW1_MCU</text>
<text x="167.8" y="14.7">KEY1_MCU</text>
<text x="201.8" y="12.1">33k</text>
<text x="234.2" y="15.9">HALL_SW</text>
<text x="240.9" y="13.4">3V3</text>
<text x="8.8" y="22.3">SW2</text>
<text x="9.2" y="19.7">KEY</text>
<text x="49.4" y="22.3">SW1</text>
<text x="49.4" y="19.7">LIGHT</text>
<text x="88.8" y="18.5">10k</text>
<text x="96.4" y="23.5">100nF</text>
<text x="182.7" y="19.7">GND</text>
<text x="220.9" y="22.3">KEY</text>
<text x="239.9" y="18.5">GND</text>
<text x="27.8" y="26.1">HC-MX3.0-2*5A</text>
<text x="167.8" y="27.4">KEY2_MCU</text>
<text x="201.8" y="24.8">10k</text>
<text x="98.9" y="35">10k</text>
<text x="182.7" y="32.4">GND</text>
<text x="220.9" y="35">KEY</text>
<text x="69.8" y="37.5">SW2</text>
<text x="88.8" y="40.1">10k</text>
<text x="107.8" y="37.5">SW2_MCU</text>
<text x="167.8" y="40.1">KEY3_MCU</text>
<text x="201.8" y="37.5">470</text>
<text x="96.4" y="45.1">100nF</text>
<text x="182.7" y="45.1">GND</text>
<text x="238.3" y="46.4">VPROT</text>
<text x="266.6" y="42.6">WAFER-PH2.0-3PLT-W1-P</text>
<text x="68" y="52.8">LIGHT</text>
<text x="107.8" y="52.8">LIGHT_MCU</text>
<text x="241.1" y="51.5">GND</text>
<text x="241.8" y="48.9">LED</text>
<text x="88.8" y="55.3">10k</text>
<text x="96.4" y="60.4">100nF</text>
<text x="98.9" y="65.5">10k</text>
<text x="192.9" y="70.5">RP2040-Tiny</text>
<text x="167.5" y="76.9">GND</text>
<text x="224.7" y="76.9">DC</text>
<text x="224.7" y="74.3">CS</text>
<text x="67.1" y="82">TEMP1</text>
<text x="98.9" y="79.4">10k</text>
<text x="107.8" y="82">TEMP1_MCU</text>
<text x="168.1" y="82">LED</text>
<text x="168.5" y="79.4">3V3</text>
<text x="224.7" y="79.4">SCK</text>
<text x="224.7" y="82">SDA</text>
<text x="88.8" y="84.5">470</text>
<text x="96.4" y="89.6">100nF</text>
<text x="158.4" y="87">TEMP2_MCU</text>
<text x="158.4" y="89.6">TEMP1_MCU</text>
<text x="164.5" y="84.5">V_MCU</text>
<text x="224.7" y="84.5">HALL_SW</text>
<text x="224.7" y="87">SW2_MCU</text>
<text x="224.7" y="89.6">SW1_MCU</text>
<text x="160.1" y="94.7">KEY3_MCU</text>
<text x="167.8" y="92.1">RES</text>
<text x="224.7" y="92.1">LIGHT_MCU</text>
<text x="98.9" y="101">10k</text>
<text x="67.1" y="103.6">TEMP2</text>
<text x="88.8" y="106.1">470</text>
<text x="107.8" y="103.6">TEMP2_MCU</text>
<text x="96.4" y="111.2">100nF</text>
<text x="65.6" y="125.1">VPROT</text>
<text x="97.7" y="122.6">33k</text>
<text x="106.6" y="125.1">V_MCU</text>
<text x="17.7" y="126.4">TPTLV1117-33IDCYR</text>
<text x="87.5" y="127.7">470</text>
<text x="101.5" y="127.7">100nF</text>
<text x="111.4" y="130.2">TEMP1_MCU</text>
<text x="171.3" y="130.2">TEMP1_MCU</text>
<text x="195" y="127.9" transform="rotate(-90 195 127.9)">KEY2_MCU</text>
<text x="197.5" y="127.9" transform="rotate(-90 197.5 127.9)">KEY1_MCU</text>
<text x="253.8" y="127.7">GND</text>
<text x="254.8" y="130.2">3V3</text>
<text x="97.7" y="135.3">8.2k</text>
<text x="111.4" y="132.8">TEMP2_MCU</text>
<text x="120.5" y="135.3">GND</text>
<text x="171.3" y="135.3">3V3</text>
<text x="171.3" y="132.8">TEMP2_MCU</text>
<text x="254.2" y="132.8">SCK</text>
<text x="254.2" y="135.3">SDA</text>
<text x="254.2" y="137.8">RES</text>
<text x="139.6" y="139.1">PE1805C4A6_R1_00001</text>
<text x="255.6" y="140.4">DC</text>
<text x="255.7" y="142.9">CS</text>
<text x="114.1" y="148">SW1_MCU</text>
<text x="171.3" y="148">LIGHT_MCU</text>
<text x="254.6" y="145.5">BLK</text>
<text x="114.1" y="150.5">SW2_MCU</text>
<text x="120.5" y="153.1">GND</text>
<text x="171.3" y="153.1">3V3</text>
<text x="171.3" y="150.5">SW1_MCU</text>
<text x="139.6" y="156.9">PE1805C4A6_R1_00001</text>
<text x="72.3" y="184.8">47uH</text>
<text x="15.1" y="189.9">1uF 1uF 1uF 1uF 1uF 1uF 1uF</text>
<text x="55.8" y="189.9">1uF 1uF</text>
<text x="82.4" y="191.2">SMBJ22CA</text>
</g>
<text font-size="2.1" fill="#00f" x="272.9" y="149.3">XH-8P立贴</text>
<g font-size="1.6" fill="#000080">
<text x="98.9" y="8.3">R2</text>
<text x="201.8" y="7">R15</text>
<text x="88.8" y="13.4">R1</text>
<text x="201.8" y="19.7">R9</text>
<text x="98.9" y="29.9">R4</text>
<text x="88.8" y="35">R3</text>
<text x="201.8" y="32.4">R13</text>
<text x="88.8" y="50.2">R5</text>
<text x="98.9" y="60.4">R6</text>
<text x="98.9" y="74.3">R7</text>
<text x="88.8" y="79.4">R10</text>
<text x="98.9" y="95.9">R8</text>
<text x="88.8" y="101">R11</text>
<text x="97.7" y="117.5">R14</text>
<text x="87.5" y="122.6">R12</text>
<text x="97.7" y="130.2">R16</text>
</g>
</svg>
